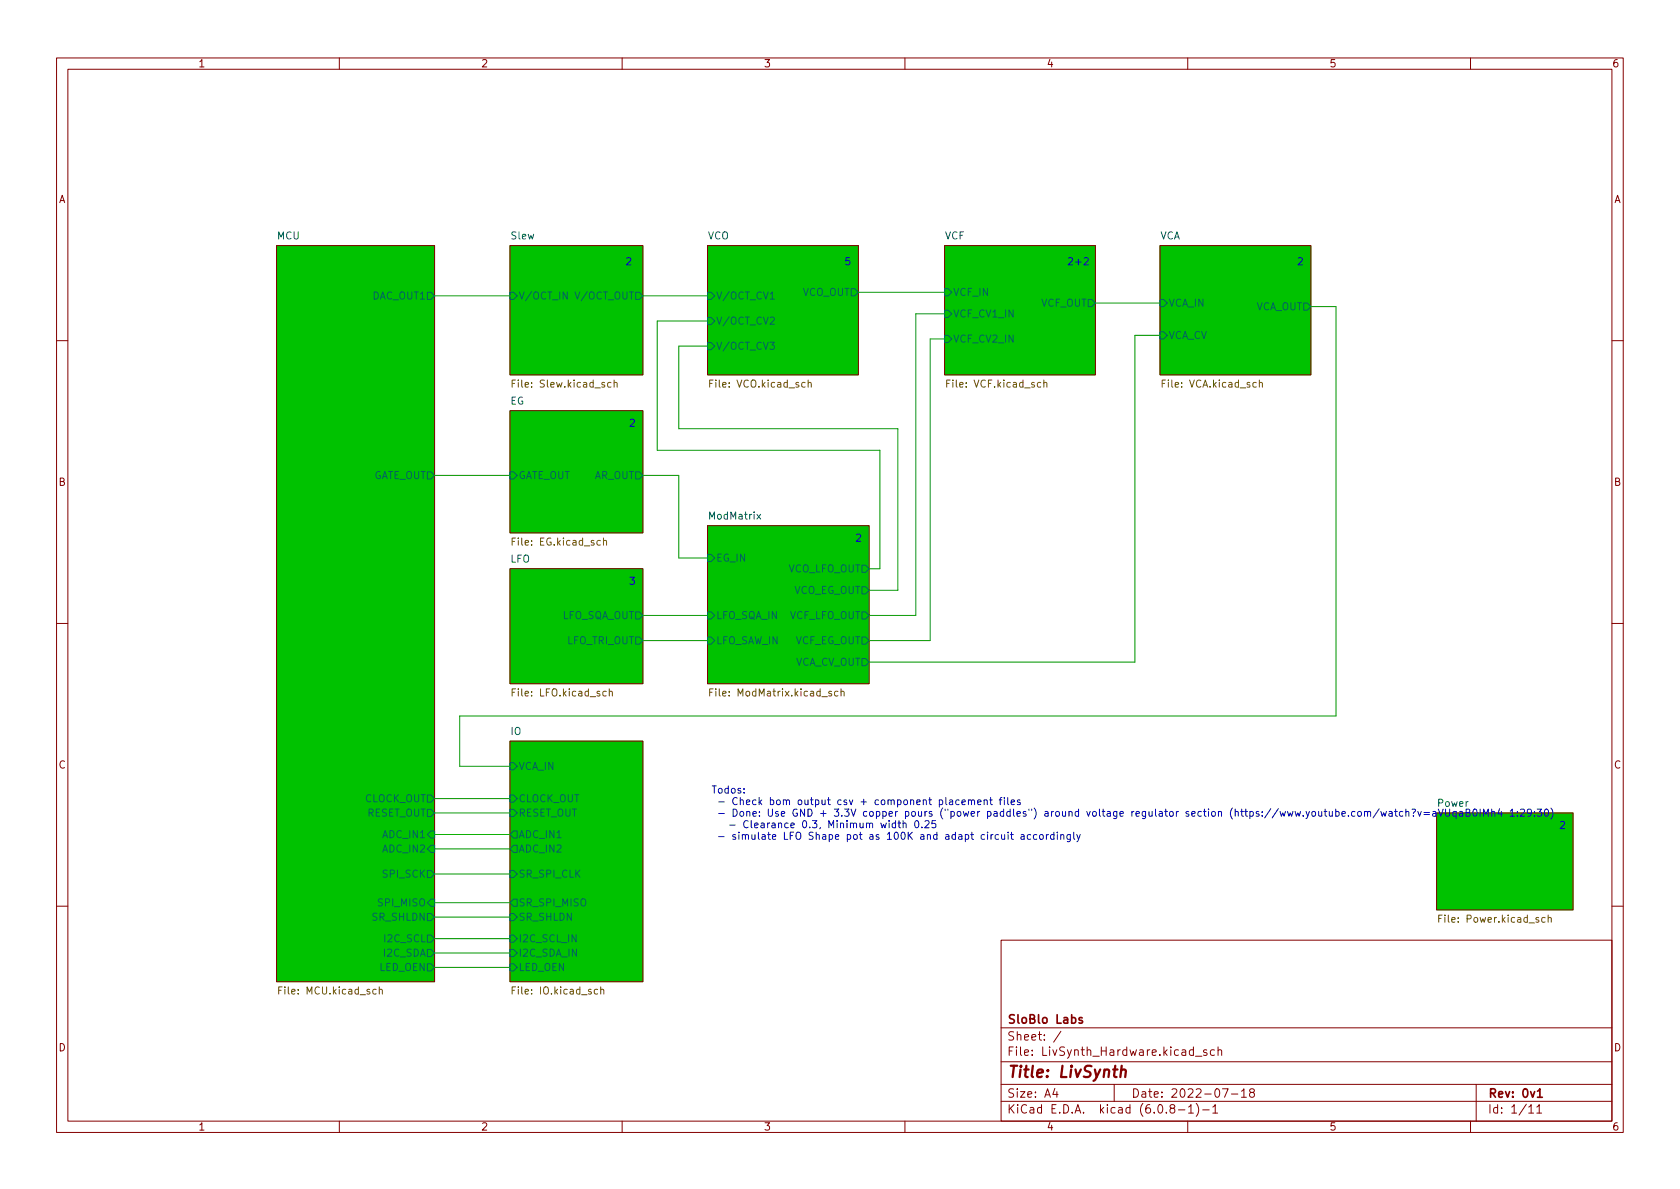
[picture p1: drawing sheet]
<svg xmlns="http://www.w3.org/2000/svg" width="297mm" height="210mm" viewBox="0 0 297 210" stroke-linecap="round" stroke-linejoin="round" font-family="sans-serif">
<g fill="none" stroke="#840000" stroke-width=".18">
<path d="M10 10.2h277v190.1h-277zM12 12.2h273v186.1h-273zM60 10.2v2M110 10.2v2M160 10.2v2M210 10.2v2M260 10.2v2M48.9 43.4h27.9v130.2h-27.9zM90.2 43.4h23.5v22.9h-23.5zM125.1 43.4h26.7v22.9h-26.7zM167 43.4h26.7v22.9h-26.7zM205.1 43.4h26.7v22.9h-26.7z"/>
<path d="M10 60.2h2M90.2 72.6h23.5v21.6h-23.5zM285 60.2h2M125.1 93h28.6v27.9h-28.6zM10 110.2h2M90.2 100.6h23.5v20.3h-23.5zM285 110.2h2M90.2 131.1h23.5v42.5h-23.5zM254 143.8h24.1v17.1h-24.1zM10 160.2h2M177 166.3h108v32h-108zM285 160.2h2"/>
<path d="M60 198.3v2M110 198.3v2M160 198.3v2M177 194.8h108M177 191.8h108M177 187.8h108M177 181.8h108M186.5 192.5l-.4 1h1M186.9 193v1M187.6 182.4l-1.3 1.9M197 191.8v3M207.1 196l-.2-.3v-.2l.2-.2 .5 .1 .1 .2-.1 .2-.6 .2-.1 .3v.4l.2 .1h.5l.1-.3-.1-.4-.2-.1"/>
<path d="M208.4 196.3h1.1M210 198.3v2M210.1 195.8l.5-.5v1.5M210.1 196.8h.9M211.4 186.8h1.1M211.5 195.1a1.72 1.72 0 0 1 0 2.3M212.6 196.3h1.2M213.4 185.7l-.4-.1-.2 .2 .1 .3 .5 .1v.4h-.6M214.4 195.8l.5-.5v1.5M214.4 196.8h.9M214.7 185.7l-.4-.1-.3 .3v.4l.1 .3h.6M215.4 185.8l.2-.2 .3 .1 .1 .9"/>
<path d="M215.4 185.1v1.5M216.1 192.5h1l-.6 1.5M217.7 193.5h1.2M219.5 193l.4-.5v1.5M219.5 194h.9M221.2 193.2l-.3-.3 .1-.2 .2-.2 .4 .1 .2 .2-.1 .2-.6 .2-.2 .3 .1 .4 .2 .1h.4l.2-.3-.1-.4-.2-.1M260 198.3v2M261 191.8v6.5M270.3 195.8l.4-.5v1.5M270.3 196.8h.9M271.7 195.8l.5-.5v1.5M271.7 196.8h.9"/>
</g>
<path d="M191.3 180l-.3-.1-.2 .2v.3l.5 .1v.4h-.5M271.8 193l.5-.5v1.5M271.8 194h.9" fill="none" stroke="#840000" stroke-width=".3"/>
<path d="M198.2 189.3a.49 .49 0 0 1 .9 .1l-.2 1.1M198.3 188.5l-.2 2" fill="none" stroke="#840000" stroke-width=".4"/>
<g fill="#00c200" stroke="#00c200" stroke-width=".18">
<path d="M125.1 43.4h26.7v22.9h-26.7z"/>
<path d="M90.2 72.6h23.5v21.6h-23.5z"/>
<path d="M90.2 131.1h23.5v42.5h-23.5z"/>
<path d="M48.9 43.4h27.9v130.2h-27.9z"/>
<path d="M125.1 93h28.6v27.9h-28.6z"/>
<path d="M90.2 100.6h23.5v20.3h-23.5z"/>
<path d="M205.1 43.4h26.7v22.9h-26.7z"/>
<path d="M90.2 43.4h23.5v22.9h-23.5z"/>
<path d="M254 143.8h24.1v17.1h-24.1z"/>
<path d="M167 43.4h26.7v22.9h-26.7z"/>
</g>
<g fill="none" stroke="#006464" stroke-width=".18">
<path d="M75.6 51.7h.6l.6 .6-.6 .7h-.6zM90.2 51.7h.6l.6 .6-.6 .7h-.6zM100.3 51.6v1.3l-.7-1.3v1.3M112.4 51.7h.6l.7 .6-.7 .7h-.6zM125.1 51.7h.6l.7 .6-.7 .7h-.6zM125.1 56.1h.6l.7 .7-.7 .6h-.6zM136.2 52.9h.7M150.5 51h.6l.7 .7-.7 .6h-.6zM167 51h.6l.7 .7-.7 .6h-.6zM167 54.9h.6l.7 .6-.7 .6h-.6zM167 59.3h.6l.7 .6-.7 .7h-.6zM192.4 53h.6l.7 .6-.7 .6h-.6z"/>
<path d="M205.1 53h.6l.7 .6-.7 .6h-.6zM205.1 58.7h.6l.7 .6-.7 .6h-.6zM230.5 53.6h.6l.7 .6-.7 .7h-.6zM125.1 60.6h.6l.7 .6-.7 .6h-.6zM75.6 83.4h.6l.6 .7-.6 .6h-.6zM90.2 83.4h.6l.6 .7-.6 .6h-.6zM112.4 83.4h.6l.7 .7-.7 .6h-.6zM125.1 98h.6l.7 .7-.7 .6h-.6zM133.8 91l.7 .8M134.5 91l-.7 .8M152.4 99.9h.6l.7 .7-.7 .6h-.6zM112.4 108.2h.6l.7 .6-.7 .7h-.6z"/>
<path d="M112.4 112.6h.6l.7 .7-.7 .6h-.6zM125.1 108.2h.6l.7 .6-.7 .7h-.6zM125.1 112.6h.6l.7 .7-.7 .6h-.6zM152.4 116.5h.6l.7 .6-.7 .6h-.6zM152.4 112.6h.6l.7 .7-.7 .6h-.6zM152.4 103.8h.6l.7 .6-.7 .6h-.6zM152.4 108.2h.6l.7 .6-.7 .7h-.6zM90.2 134.9h.6l.6 .6-.6 .6h-.6zM75.6 140.6h.6l.6 .6-.6 .7h-.6zM75.6 143.1h.6l.6 .7-.6 .6h-.6zM75.6 153.9h.6l.6 .7-.6 .6h-.6zM76.2 146.9h.6v1.3h-.6l-.6-.6z"/>
<path d="M76.2 149.5h.6v1.2h-.6l-.6-.6zM76.2 159h.6v1.3h-.6l-.6-.7zM90.2 153.9h.6l.6 .7-.6 .6h-.6zM90.2 147.6l.6-.7h.6v1.3h-.6zM90.2 140.6h.6l.6 .6-.6 .7h-.6zM90.2 143.1h.6l.6 .7-.6 .6h-.6zM90.8 159h.6v1.3h-.6l-.6-.7zM90.8 149.5h.6v1.2h-.6l-.6-.6zM75.6 167.9h.6l.6 .6-.6 .7h-.6zM75.6 165.3h.6l.6 .7-.6 .6h-.6zM75.6 170.4h.6l.6 .7-.6 .6h-.6zM75.6 161.5h.6l.6 .7-.6 .6h-.6z"/>
<path d="M90.2 161.5h.6l.6 .7-.6 .6h-.6zM90.2 165.3h.6l.6 .7-.6 .6h-.6zM90.2 167.9h.6l.6 .6-.6 .7h-.6zM90.2 170.4h.6l.6 .7-.6 .6h-.6z"/>
</g>
<g fill="none" stroke="#725600" stroke-width=".18">
<path d="M90.6 67.8h.4M91.2 67.2h-.6v1.3M108 67.7l-.3-.1-.3 .3 .1 .5h.5M108.6 67.7l.2-.1 .3 .1v.8M108.6 67.2v1.3M125.5 67.8h.4M126.1 67.2h-.6v1.3M142.9 67.7l.2-.1 .3 .1v.8M142.9 67.2v1.3M167.4 67.8h.4M168 67.2h-.6v1.3M184.6 67.7l.1-.1 .3 .1 .1 .8"/>
<path d="M184.6 67.2v1.3M222.7 67.7l.1-.1 .3 .1 .1 .8M222.7 67.2v1.3M90.6 95.7h.4M91.2 95.1h-.6v1.3M106.7 95.7l.2-.1h.3v.8M106.7 95.1v1.3M90.6 122.4h.4M91.2 121.8h-.6v1.3M107.7 122.4l.2-.2 .3 .1 .1 .8M107.7 121.8v1.3M125.5 122.4h.4"/>
<path d="M126.1 121.8h-.6v1.3M148.2 122.3l-.4-.1-.2 .3 .1 .5h.5M148.7 122.4l.2-.2 .3 .1v.8M148.7 121.8v1.3M49.3 175.1h.4M49.9 174.5h-.6v1.3M67.1 175.1l.1-.2 .3 .1 .1 .8M67.1 174.5v1.3M90.6 175.1h.4M91.2 174.5h-.6v1.3M106.2 175.1l.2-.2 .3 .1 .1 .8M106.2 174.5v1.3"/>
<path d="M254.4 162.4h.4M255 161.8h-.6v1.3M273.2 162.3l-.4-.1-.2 .3 .1 .5h.5M273.7 162.4l.2-.2 .3 .1 .1 .8M273.7 161.8v1.3"/>
</g>
<g fill="none" stroke="#0000c2" stroke-width=".18">
<path d="M191.7 45.7l.5-.1 .2 .3-.8 .9h.8M131.6 139.5v.1M131.6 140.1v.1M155.7 145.5l.3 .9 .2-.6 .3 .6 .2-.9M157.2 145.5v.9M158.3 145.6l-.3-.1-.3 .3 .2 .5h.4M158.3 145.1v1.3M158.8 145.5h.4M158.9 145.1v1.1l.3 .2M159.7 145.7l.2-.2 .3 .1v.8M159.7 145.1v1.3M161.9 145.2l.1-.1a.68 .68 0 0 1 .5 .6 .68 .68 0 0 1-.5 .7l-.1-.1-.2-.4z"/>
<path d="M163 146.3v.1M163.5 145.2l.5-.1 .3 .4-.8 .9h.8M165.4 145.1h-.6v.6l.1-.1 .5 .1 .1 .1-.1 .5-.2 .1-.4-.1M167.9 141.5h.5v.8M168.4 141.8h-.4l-.2 .2 .2 .3 .4-.1M169.6 141.5l-.4-.1-.2 .3 .1 .5h.5M170.1 141.9l.6-.1-.1-.3-.3-.1-.2 .2v.6h.5M171.2 141.6l.2-.2 .3 .1 .1 .8M171.2 141.4v.9M171.8 141.6l.1-.2 .4 .1v.8M172.9 141.9l.6-.1-.1-.3-.4-.1-.1 .2v.6h.5M174 141.6l.2-.2 .3 .1 .1 .8"/>
<path d="M174 141.4v.9M175 141.4h.5M175.2 141v1.1l.3 .2M176.7 141.4h.5M177.1 147.6l.1 .8h.3l.1-.1M177.2 141l-.4 .2v1.1M177.6 141v.1M177.6 141.4v.9M177.6 147.6v.8M178.2 141v1.1l.2 .2M178.2 147.2v.1M178.2 147.6v.8"/>
<path d="M178.7 147.6h.4M178.8 141.9l.6-.1-.1-.3-.3-.1-.2 .2v.6h.5M178.8 147.2v1l.3 .2M180.4 141.5l-.3-.1-.2 .2v.2l.5 .1v.3h-.5M180.5 147.6h.5l.1 .8M181.1 147.9h-.4l-.2 .2 .2 .3h.4M182.2 147.6h-.3l-.3 .2 .1 .6h.5M183.3 147.6h-.3l-.3 .2 .1 .6h.5M183.9 147.6h.3l.3 .2v.4l-.3 .2h-.3l-.1-.2zM185 147.6v.8M185.4 147.6l-.4 .2M186.3 147.6h-.3l-.3 .2 .2 .6h.4"/>
<path d="M186.3 147.2v1.2M186.9 147.2v.1M186.9 147.6v.8M187.6 147.7l.1-.1h.3l.1 .8M187.6 147.6v.8M189.2 147.6v1l-.2 .3-.3-.1M189.2 147.6h-.3l-.3 .2 .2 .6h.4M189.9 147.2v1l.1 .2M190.4 147.6l.3 .8M191 147.6l-.4 1.1-.2 .2M244.2 143.5l.2 .8 .2-.6 .3 .6 .2-.8M245.6 143.6h.5l.1 .7"/>
<path d="M246.2 143.8l-.5 .1-.2 .1 .2 .3h.5M246.6 143.5h.5M246.8 143.1v1.1l.3 .1M248 143.6l-.3-.1-.3 .2 .1 .6h.5M248.6 143.6l.2-.1 .3 .1v.7M248.6 143.1v1.2M249.7 143.1h.4l.2 .2-.4 .6M249.9 144.2v.1M250.7 143.5l.3 .8 .3-.8M251.8 143.7h.9M251.8 144h.9M253.4 143.6h.4l.1 .7"/>
<path d="M253.9 143.8l-.4 .1-.2 .1 .2 .3h.4M254.3 143.1l.4 1.2 .5-1.2M255.6 143.1v1l.2 .2h.3l.2-.2v-1M257.5 143.6l-.4-.1-.2 .2 .1 .6h.5M257.5 143.5v1.3M258.1 143.6h.5v.7M258.6 143.8l-.4 .1-.2 .1 .2 .3h.4M259.2 143.7l.6-.1 .1-.2-.1-.2-.6-.1v1.2h.5l.2-.1v-.3l-.3-.2M260.6 143.1h.1a.68 .68 0 0 1 .5 .6 .68 .68 0 0 1-.5 .6 .85 .85 0 0 1-.1-1.2zM261.7 143.1v1.2M262.3 144.3v-1.2l.4 .9 .4-.9v1.2M263.8 143.6l.1-.1 .3 .1 .1 .7"/>
<path d="M263.8 143.1v1.2M265.1 143l-.3 .9h.8M265.4 143.5v.8M267 143.4l.4-.3v1.2M267 144.3h.7M268.3 144.2v.1M268.3 143.6v.1M268.8 143.2l.5-.1 .3 .3-.8 .9h.8M270.8 143.6l-.3 .3-.3-.1-.2-.2v-.3l.3-.2h.3l.2 .2a.84 .84 0 0 1-.4 1h-.2M271.3 144.2v.1M271.3 143.6v.1M271.8 143.1h.8l-.4 .5 .3 .1v.5l-.2 .1-.5-.1"/>
<path d="M273.2 143.2l.2-.1a.68 .68 0 0 1 .4 .6 .68 .68 0 0 1-.4 .6l-.2-.1-.1-.3zM274.2 142.9a1.46 1.46 0 0 1 0 1.9"/>
</g>
<g fill="none" stroke="#009600" stroke-width=".18">
<path d="M76.8 52.3h13.4M113.7 52.3h11.4M125.1 56.8h-8.9v22.8h39.4v21h-1.9M151.8 51.7h15.2M167 59.9h-2.5v53.4h-10.8M167 55.5h-5.1v53.3h-8.2M193.7 53.6h11.4M205.1 59.3h-4.4v57.8h-47M231.8 54.2h4.4v72.4h-154.9v8.9h8.9M125.1 61.2h-5.1v14.6h38.7v28.6h-5M76.8 84.1h13.4M113.7 84.1h6.3v14.6h5.1"/>
<path d="M113.7 113.3h11.4M113.7 108.8h11.4M76.8 143.8h13.4M76.8 141.2h13.4M76.8 159.6h13.4M76.8 150.1h13.4M76.8 154.6h13.4M76.8 147.6h13.4M76.8 171.1h13.4M76.8 166h13.4M76.8 162.2h13.4M76.8 168.5h13.4"/>
</g>
<text font-size="2.8" fill="#840000" x="178" y="190.6">Title: LivSynth</text>
<g font-size="2.1" fill="#840000">
<text x="178" y="184">Sheet: /</text>
<text x="178" y="181">SloBlo Labs</text>
<text x="178" y="186.7">File: LivSynth_Hardware.kicad_sch</text>
<text x="178" y="196.9">KiCad E.D.A. kicad (6.0.8-1)-1</text>
<text x="178" y="194.1">Size: A4</text>
<text x="200" y="194.1">Date: 2022-07-18</text>
<text x="263" y="194.1">Rev: 0v1</text>
<text x="263" y="196.9">Id: 1/11</text>
</g>
<g font-size="1.8" fill="#840000">
<text x="35" y="11.9">1</text>
<text x="85" y="11.9">2</text>
<text x="135" y="11.9">3</text>
<text x="185" y="11.9">4</text>
<text x="235" y="11.9">5</text>
<text x="285" y="11.9">6</text>
<text x="10.3" y="35.9">A</text>
<text x="285.3" y="35.9">A</text>
<text x="10.3" y="85.9">B</text>
<text x="285.3" y="85.9">B</text>
<text x="10.3" y="135.9">C</text>
<text x="285.3" y="135.9">C</text>
<text x="10.3" y="185.9">D</text>
<text x="285.3" y="185.9">D</text>
<text x="35" y="199.9">1</text>
<text x="85" y="199.9">2</text>
<text x="135" y="199.9">3</text>
<text x="185" y="199.9">4</text>
<text x="235" y="199.9">5</text>
<text x="285" y="199.9">6</text>
</g>
<g font-size="1.8" fill="#006464">
<text x="49" y="42.3">MCU</text>
<text x="90.4" y="42.3">Slew</text>
<text x="125.1" y="42.3">VCO</text>
<text x="167" y="42.3">VCF</text>
<text x="205" y="42.3">VCA</text>
<text x="65.8" y="53">DAC_OUT1</text>
<text x="91.6" y="53">V/OCT_IN</text>
<text x="102.1" y="53">V/OCT_OUT</text>
<text x="126.6" y="53">V/OCT_CV1</text>
<text x="141.8" y="52.3">VCO_OUT</text>
<text x="168.5" y="52.3">VCF_IN</text>
<text x="126.6" y="57.4">V/OCT_CV2</text>
<text x="168.5" y="56.1">VCF_CV1_IN</text>
<text x="184" y="54.2">VCF_OUT</text>
<text x="206.6" y="54.2">VCA_IN</text>
<text x="206.6" y="59.9">VCA_CV</text>
<text x="221.9" y="54.9">VCA_OUT</text>
<text x="126.6" y="61.8">V/OCT_CV3</text>
<text x="168.5" y="60.6">VCF_CV2_IN</text>
<text x="90.2" y="71.5">EG</text>
<text x="65.7" y="84.7">GATE_OUT</text>
<text x="91.6" y="84.7">GATE_OUT</text>
<text x="104.9" y="84.7">AR_OUT</text>
<text x="125.5" y="91.9">ModMatrix</text>
<text x="90.2" y="99.5">LFO</text>
<text x="126.6" y="99.3">EG_IN</text>
<text x="139.1" y="101.2">VCO_LFO_OUT</text>
<text x="140.1" y="105">VCO_EG_OUT</text>
<text x="99.1" y="109.5">LFO_SQA_OUT</text>
<text x="100.1" y="113.9">LFO_TRI_OUT</text>
<text x="126.6" y="109.5">LFO_SQA_IN</text>
<text x="126.6" y="113.9">LFO_SAW_IN</text>
<text x="139.4" y="109.5">VCF_LFO_OUT</text>
<text x="140.4" y="113.9">VCF_EG_OUT</text>
<text x="140.3" y="117.7">VCA_CV_OUT</text>
<text x="90.3" y="130">IO</text>
<text x="91.6" y="136.1">VCA_IN</text>
<text x="64.4" y="141.9">CLOCK_OUT</text>
<text x="91.6" y="141.9">CLOCK_OUT</text>
<text x="254.2" y="142.7">Power</text>
<text x="64.8" y="144.4">RESET_OUT</text>
<text x="67.8" y="148.2">ADC_IN1</text>
<text x="91.6" y="148.2">ADC_IN1</text>
<text x="91.6" y="144.4">RESET_OUT</text>
<text x="67.8" y="155.2">SPI_SCK</text>
<text x="67.8" y="150.7">ADC_IN2</text>
<text x="91.6" y="155.2">SR_SPI_CLK</text>
<text x="91.6" y="150.7">ADC_IN2</text>
<text x="67" y="160.3">SPI_MISO</text>
<text x="91.6" y="160.3">SR_SPI_MISO</text>
<text x="65.8" y="162.8">SR_SHLDN</text>
<text x="68.1" y="166.6">I2C_SCL</text>
<text x="91.6" y="162.8">SR_SHLDN</text>
<text x="91.6" y="166.6">I2C_SCL_IN</text>
<text x="67" y="171.7">LED_OEN</text>
<text x="67.9" y="169.2">I2C_SDA</text>
<text x="91.6" y="169.2">I2C_SDA_IN</text>
<text x="91.6" y="171.7">LED_OEN</text>
</g>
<g font-size="1.8" fill="#0000c2">
<text x="110.5" y="46.9">2</text>
<text x="149.2" y="46.9">5</text>
<text x="188.6" y="46.9">2+2</text>
<text x="229.2" y="46.9">2</text>
<text x="111.1" y="75.5">2</text>
<text x="151.1" y="95.8">2</text>
<text x="111.1" y="103.4">3</text>
<text x="125.7" y="140.3">Todos:</text>
<text x="126.2" y="142.4">- Check bom output csv + component placement files</text>
<text x="126.2" y="144.4">- Done: Use GND + 3.3V copper pours (&quot;power paddles&quot;) around voltage regulator section (https://www.youtube.com/watch?v=aVUqaB0IMh4 1:29:30)</text>
<text x="126.2" y="148.5">- simulate LFO Shape pot as 100K and adapt circuit accordingly</text>
<text x="127.2" y="146.4">- Clearance 0.3, Minimum width 0.25</text>
<text x="275.6" y="146.6">2</text>
</g>
<g font-size="1.8" fill="#725600">
<text x="91.2" y="68.5">File: Slew.kicad_sch</text>
<text x="126" y="68.5">File: VCO.kicad_sch</text>
<text x="167.9" y="68.5">File: VCF.kicad_sch</text>
<text x="205.9" y="68.5">File: VCA.kicad_sch</text>
<text x="91" y="96.5">File: EG.kicad_sch</text>
<text x="91.1" y="123.1">File: LFO.kicad_sch</text>
<text x="126.4" y="123.1">File: ModMatrix.kicad_sch</text>
<text x="255.1" y="163.1">File: Power.kicad_sch</text>
<text x="49.8" y="175.8">File: MCU.kicad_sch</text>
<text x="91.1" y="175.8">File: IO.kicad_sch</text>
</g>
</svg>
